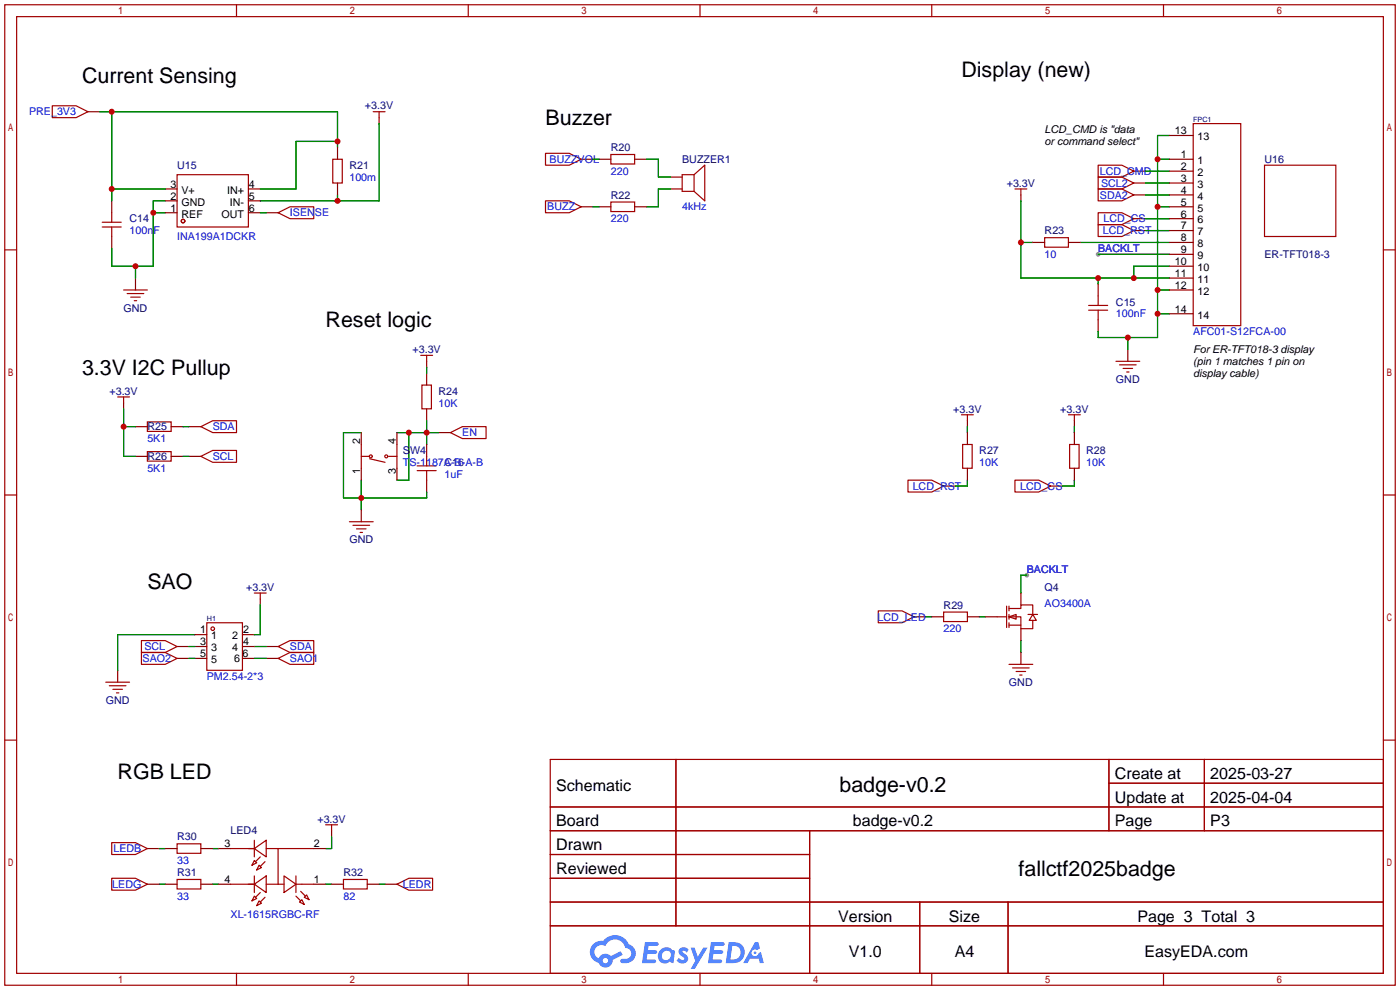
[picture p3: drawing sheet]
<svg xmlns="http://www.w3.org/2000/svg" width="299mm" height="212mm" viewBox="0 0 299 212" stroke-linecap="round" stroke-linejoin="round" font-family="sans-serif">
<g fill="#999">
<circle cx="219.5" cy="122.9" r=".51"/>
<circle cx="234.7" cy="54.4" r=".51"/>
</g>
<g fill="none" stroke="#a10000" stroke-width=".25">
<path d="M1 1h297.2v209.6h-297.2zM3.6 3.6h292.1v204.4h-292.1zM50.5 1v2.6M100.1 1v2.6M149.6 1v2.6M199.1 1v2.6M248.7 1v2.6M1 53.4h2.6M295.7 53.4h2.5M1 105.8h2.6M295.7 105.8h2.5M1 158.2h2.6"/>
<path d="M295.7 158.2h2.5M117.6 162.3h178.1v45.7h-178.1zM117.6 172.5h178.1M117.6 177.5h178.1M144.5 162.3v35.6M173 177.5v30.5M237 162.3v15.2M237 167.4h58.7M257.4 162.3v15.2M117.6 182.6h55.4M117.6 192.8h178.1M117.6 187.7h55.4"/>
<path d="M117.6 197.9h178.1M196.6 192.8v15.2M215.4 192.8v15.2M50.5 208v2.6M100.1 208v2.6M149.6 208v2.6M199.1 208v2.6M248.7 208v2.6"/>
</g>
<g fill="#5487ff">
<path d="M145.3 202.7a1.3 1.3 0 0 1 1.9 .3l-.4 .6a.54 .54 0 0 0-.9-.2l.1 .2a1.34 1.34 0 0 1 .9 1.8 1.47 1.47 0 0 1-2.3-.1l.5-.6 .8 .5a.31 .31 0 0 0 .4-.3 .31 .31 0 0 0-.3-.4 1.12 1.12 0 0 1-.7-1.8z"/>
<path d="M147.6 202.5h.9l.6 2 1.2-2h.9l-2.7 4.6h-.9l1-1.7z"/>
<path d="M137.8 201.4h1.7a1.31 1.31 0 0 1 1.2 .2 .4 .4 0 0 1-.3 .5l-1.8 .1-.1 .9h1.6a.4 .4 0 0 1 .4 .4 .4 .4 0 0 1-.5 .4h-1.6l-.2 1.2h1.4a.46 .46 0 0 1 .5 0 .46 .46 0 0 1 .1 .5l-.4 .2h-2.6z"/>
<path d="M151.9 201.4h1.7a1.32 1.32 0 0 1 1.2 .2 .39 .39 0 0 1-.3 .5l-1.8 .1-.1 .9h1.6a.4 .4 0 0 1 .4 .4 .4 .4 0 0 1-.4 .4h-1.7l-.2 1.2h1.4a.46 .46 0 0 1 .5 0 .46 .46 0 0 1 .1 .5l-.4 .2h-2.6z"/>
<path d="M161.3 201.4h.8l.3 1.3-.6 .4a.75 .75 0 0 0-1.1 .3 .75 .75 0 0 0 .5 1 .75 .75 0 0 0 .9-.7l.5-.2 .6 2.3h-.8l-.3-.9h-1.8l-.5 .9h-1z"/>
<path d="M155.7 201.4l-.6 4.4h1.5a2.27 2.27 0 0 0 2.6-2.2 2.27 2.27 0 0 0-2.7-2.2zM156.5 202.1a1.5 1.5 0 0 1 1.8 1.6 1.5 1.5 0 0 1-1.9 1.4h-.3z"/>
<path d="M141.2 203a1.6 1.6 0 0 0-.3 2.3 1.6 1.6 0 0 0 2.3 .2l.7 .3 .3-2.4-.1-.3-.5-.1a1.58 1.58 0 0 0-2.4 0zM141.8 203.5a.98 .98 0 0 1 1.6 .4 .98 .98 0 0 1-1.1 1.3 .94 .94 0 0 1-.9-.7 .94 .94 0 0 1 .4-1z"/>
<path d="M126.8 201.8a2.37 2.37 0 0 0 1.1 4 1.54 1.54 0 0 0 1.8 1 1.54 1.54 0 0 0 1.2-1.6l2.2-1.1-.5-.8-2 1a1.57 1.57 0 0 0-2.7 .5 1.5 1.5 0 0 1-.7-2.1 1.5 1.5 0 0 1 2.2-.5 2.23 2.23 0 0 1 2.3-1.4 2.23 2.23 0 0 1 2 1.8 1.16 1.16 0 0 1 1.2 1.1 1.16 1.16 0 0 1-1.1 1.2h-.7a.47 .47 0 0 0-.5 .4 .47 .47 0 0 0 .4 .5 2.17 2.17 0 0 0 2.5-.9 2.17 2.17 0 0 0-.3-2.7l-.8-.4a3.2 3.2 0 0 0-5.5-.7l-1.1 .1zM128.8 205.3a.6 .6 0 0 1 1.2 0 .6 .6 0 0 1-1.2 0z"/>
<circle cx="161.4" cy="203.6" r=".28"/>
</g>
<g fill="none" stroke="#870000" stroke-width=".25">
<path d="M18.8 23.9h2.5M72.1 31.5v2.5M72.1 39.1v2.6M81 25.1v1.3M124.2 34h2.5M128 34h2.6M135.6 34h2.6M143.3 37.8h2.5M242.3 36.6h2.6M242.3 39.1h2.6M249.9 36.6h5.1M249.9 39.1h5.1"/>
<path d="M249.9 34h5.1M249.9 29h5.1M23.9 42.9v2.6M23.9 50.5v2.6M29 59.4v2.6M35.3 45.5h2.5M35.3 42.9h2.5M35.3 40.4h2.5M53.1 45.5h2.5M53.1 42.9h2.5M53.1 40.4h2.5M56.9 45.5h2.5"/>
<path d="M124.2 44.2h2.5M128 44.2h2.6M135.6 44.2h2.6M143.3 40.4h2.5M218.2 41.7v1.2M220.7 51.8h2.6M228.3 51.8h2.6M242.3 41.7h2.6M242.3 49.3h2.6M242.3 46.7h2.6M249.9 44.2h5.1M249.9 41.7h5.1"/>
<path d="M249.9 49.3h5.1M249.9 51.8h5.1M249.9 46.7h5.1M249.9 54.4h5.1M249.9 56.9h5.1M249.9 59.4h5.1M91.2 77.2v1.3M91.2 79.8v2.5M234.7 60.7v2.5M234.7 68.3v2.6M241 74.7v2.5M249.9 62h5.1"/>
<path d="M249.9 67.1h5.1M26.4 86.1v1.3M29 91.2h2.5M29 97.5h2.5M36.6 91.2h2.5M36.6 97.5h2.5M40.4 91.2h2.5M40.4 97.5h2.5M77.2 92.5v2.5M84.8 92.5v2.5M91.2 87.4v2.5M91.2 95v2.5"/>
<path d="M93.7 92.5h2.6M206.8 89.9v1.3M206.8 92.5v2.5M229.6 89.9v1.3M229.6 92.5v2.5M77.2 100.1v2.5M77.2 109v2.5M84.8 100.1v2.5M91.2 102.6v2.6M201.7 103.9h2.5M206.8 100.1v2.5M224.5 103.9h2.6"/>
<path d="M229.6 100.1v2.5M37.8 138.2h2.6M41.7 138.2h2.5M41.7 135.6h2.5M51.8 138.2h2.6M51.8 135.6h2.6M55.6 128v1.3M56.9 138.2h2.5M195.3 131.8h2.6M199.1 131.8h2.6M206.8 131.8h2.5M210.6 131.8h2.5"/>
<path d="M218.2 126.7v2.6M218.2 134.4v2.5M218.2 139.4v2.6M25.1 143.3v2.5M37.8 140.7h2.6M41.7 140.7h2.5M51.8 140.7h2.6M56.9 140.7h2.5M70.9 177.5v1.3M31.5 181.4h2.5M31.5 189h2.5M35.3 181.4h2.5"/>
<path d="M35.3 189h2.5M42.9 181.4h2.6M42.9 189h2.6M46.7 181.4h2.6M46.7 189h2.6M67.1 181.4h2.5M67.1 189h2.5M70.9 189h2.5M78.5 189h2.5M82.3 189h2.5"/>
</g>
<g fill="none" stroke="#a10000" stroke-width=".25">
<path d="M11.2 22.6h5.1l2.5 1.3-2.5 1.2h-5.1zM37.8 37.3h15.3v11.2h-15.3zM71.1 34h2.1v5.1h-2.1zM79.8 23.9h2.5M81 23.9v1.2M116.6 32.8h5.1l2.5 1.2-2.5 1.3h-5.1zM130.6 33h5v2.1h-5zM148.3 37.3l2.3-2v7.6l-2.3-2M148.3 37.3v3.6M148.3 37.3h-2.5v3.6h2.5M234.7 35.3h5.1l2.5 1.3-2.5 1.2h-5.1zM234.7 37.8h5.1l2.5 1.3-2.5 1.3h-5.1z"/>
<path d="M255 26.4h10.2v43.2h-10.2zM270.3 35.3h15.2v15.2h-15.2zM21.8 47.5h4.1M21.8 48.5h4.1M23.9 45.5v2M23.9 48.5v2M59.4 45.5l2.6-1.3h5.1v2.5h-5.1zM116.6 42.9h5.1l2.5 1.3-2.5 1.3h-5.1zM130.6 43.2h5v2h-5zM216.9 40.4h2.6M218.2 40.4v1.3M223.3 50.8h5v2h-5z"/>
<path d="M234.7 40.4h5.1l2.5 1.3-2.5 1.2h-5.1zM234.7 48h5.1l2.5 1.3-2.5 1.2h-5.1zM234.7 45.5h5.1l2.5 1.2-2.5 1.3h-5.1zM26.4 62h5.1M27.2 62.7h3.5M27.9 63.5h2.1M28.7 64.3h.5M89.9 75.9h2.6M91.2 75.9v1.3M232.7 65.3h4M232.7 66.3h4M234.7 63.2v2.1"/>
<path d="M234.7 66.3v2M238.5 77.2h5.1M239.3 78h3.5M240 78.7h2.1M240.8 79.5h.5M25.1 84.8h2.6M26.4 84.8v1.3M31.5 90.2h5.1v2h-5.1zM31.5 96.5h5.1v2.1h-5.1zM42.9 97.5l2.6-1.2h5v2.5h-5zM42.9 91.2l2.6-1.3h5v2.6h-5zM77.2 95v5.1"/>
<path d="M77.2 97.5h1.8M79 98l3.3 .8M83.1 97.5h1.7M84.8 95v5.1M89.2 99.6h4M90.2 82.3h2v5.1h-2zM91.2 97.5v2.1M96.3 92.5l2.5-1.3h5.1v2.5h-5.1zM205.5 88.6h2.5M205.7 95h2.1v5.1h-2.1zM206.8 88.6v1.3M228.3 88.6h2.6"/>
<path d="M228.6 95h2v5.1h-2zM229.6 88.6v1.3M74.7 111.5h5.1M75.4 112.3h3.6M76.2 113h2M77 113.8h.5M89.2 100.6h4M91.2 100.6v2M194.1 102.6h5l2.6 1.3-2.6 1.3h-5zM216.9 102.6h5.1l2.5 1.3-2.5 1.3h-5.1zM30.2 136.9h5.1l2.5 1.3-2.5 1.2h-5.1zM30.2 139.4h5.1l2.5 1.3-2.5 1.3h-5.1z"/>
<path d="M44.2 133.1h7.6v10.2h-7.6zM54.4 126.7h2.5M55.6 126.7v1.3M59.4 138.2l2.6-1.3h5.1v2.5h-5.1zM187.7 130.6h5.1l2.5 1.2-2.5 1.3h-5.1zM201.7 130.8h5.1v2h-5.1zM213.1 131.8h2M215.1 129.5v4.6M215.6 131.8l1.6-.5v1zM215.6 130h2.6v-.7h2.5v2M215.6 131.8h2.6v2.6h2.5v-1.8M215.6 133.6h2.6"/>
<path d="M215.6 129.5v1.1M215.6 131.3v1M215.6 133.1v1M219.7 131.3h2M220.7 131.3l.8 1.3h-1.5zM22.6 145.8h5.1M23.4 146.6h3.5M24.1 147.3h2.1M24.9 148.1h.5M59.4 140.7l2.6-1.3h5.1v2.6h-5.1zM215.6 142h5.1M216.4 142.7h3.6"/>
<path d="M217.2 143.5h2M217.9 144.3h.5M54.4 179.6v3.5M69.6 176.3h2.5M70.9 176.3v1.2M23.9 180.1h5.1l2.5 1.3-2.5 1.2h-5.1zM23.9 187.7h5.1l2.5 1.3-2.5 1.2h-5.1zM37.8 180.3h5.1v2.1h-5.1zM37.8 188h5.1v2h-5.1zM49.3 189h5.1M49.3 181.4h5.1M54.4 189l2.5-1.8v3.6z"/>
<path d="M54.4 191.5l.5 .5-1.1 .5zM54.4 183.9l.5 .5-1.1 .5zM54.4 181.4l2.5-1.8v3.5zM54.4 187.2v3.6M55.4 192.5l.5 .5-1 .5zM55.4 184.9l.5 .5-1 .5zM55.6 190.8l-1 1M55.6 183.1l-1 1.1M56.6 191.8l-1 1M56.6 184.2l-1 1M56.9 181.4h2.5v7.6M56.9 189h3.8"/>
<path d="M59.4 181.4h7.7M60.7 187.2l2.5 1.8-2.5 1.8zM63.2 191.5l1.1 1M63.2 189h3.9M63.2 187.2v3.6M64 192.8l.5-.5 .5 1zM64.3 190.5l1 1M65.5 191.3l.5 1-1-.5zM73.4 188h5.1v2h-5.1zM84.8 189l2.6-1.3h5.1v2.5h-5.1z"/>
<circle cx="39.1" cy="47.2" r=".38"/>
<circle cx="79.2" cy="97.5" r=".32"/>
<circle cx="82.5" cy="97.5" r=".32"/>
<circle cx="45.5" cy="134.4" r=".38"/>
</g>
<g fill="none" stroke="#008700" stroke-width=".25">
<path d="M21.3 23.9h50.8v7.6M23.9 23.9v19M72.1 30.2h-8.9v10.2h-7.6M81 26.4v16.5h-25.4M126.7 34h1.3M138.2 34h2.5v3.8h2.6M244.9 36.6h5M244.9 39.1h5M247.4 34h2.5M249.9 29h-2.5v43.1h-12.7v-1.2M23.9 40.4h11.4M29 56.9v2.5"/>
<path d="M32.8 45.5h2.5M35.3 42.9h-2.5v14h-8.9v-3.8M55.6 45.5h1.3M72.1 41.7v1.2M126.7 44.2h1.3M143.3 40.4h-2.6v3.8h-2.5M218.2 51.8h2.5M218.2 42.9v16.5h31.7M230.9 51.8h19M234.7 54.4h15.2M234.7 59.4v1.3M244.9 41.7h5"/>
<path d="M244.9 49.3h5M244.9 46.7h5M247.4 44.2h2.5M249.9 56.9h-7.6v2.5M91.2 78.5v1.3M241 72.1v2.6M247.4 62h2.5M247.4 67.1h2.5M26.4 87.4v10.1h2.6M26.4 91.2h2.6M39.1 97.5h1.3M39.1 91.2h1.3"/>
<path d="M77.2 92.5h-3.8v13.9h17.8v-1.2M84.8 92.5h8.9M87.4 92.5v10.1h-2.6M91.2 89.9v5.1M206.8 91.2v1.3M229.6 91.2v1.3M77.2 102.6v6.4M206.8 102.6v1.3h-2.6M229.6 102.6v1.3h-2.5M40.4 138.2h1.3M41.7 135.6h-16.6v7.7M54.4 138.2h2.5"/>
<path d="M55.6 129.3v6.3h-1.2M197.9 131.8h1.2M209.3 131.8h1.3M218.2 136.9v2.5M219.5 122.9h-1.3v3.8M40.4 140.7h1.3M54.4 140.7h2.5M70.9 178.8v2.6h-1.3M34 189h1.3M34 181.4h1.3M45.5 189h1.2M45.5 181.4h1.2"/>
<path d="M69.6 189h1.3M81 189h1.3"/>
</g>
<g fill="#c00">
<circle cx="72.1" cy="42.9" r=".63"/>
<circle cx="32.8" cy="45.5" r=".63"/>
<circle cx="29" cy="56.9" r=".63"/>
<circle cx="91.2" cy="92.5" r=".63"/>
<circle cx="87.4" cy="92.5" r=".63"/>
<circle cx="77.2" cy="106.4" r=".63"/>
<circle cx="26.4" cy="91.2" r=".63"/>
<circle cx="72.1" cy="30.2" r=".63"/>
<circle cx="23.9" cy="23.9" r=".63"/>
<circle cx="23.9" cy="40.4" r=".63"/>
<circle cx="242.3" cy="59.4" r=".63"/>
<circle cx="234.7" cy="59.4" r=".63"/>
<circle cx="218.2" cy="51.8" r=".63"/>
<circle cx="247.4" cy="62" r=".63"/>
<circle cx="247.4" cy="44.2" r=".63"/>
<circle cx="247.4" cy="34" r=".63"/>
<circle cx="247.4" cy="67.1" r=".63"/>
<circle cx="241" cy="72.1" r=".63"/>
</g>
<g font-size="4.6">
<text x="17.5" y="17.8">Current Sensing</text>
<text x="205.5" y="16.6">Display (new)</text>
<text x="116.6" y="26.7">Buzzer</text>
<text x="69.6" y="69.9">Reset logic</text>
<text x="17.5" y="80.1">3.3V I2C Pullup</text>
<text x="31.5" y="125.8">SAO</text>
<text x="25.1" y="166.4">RGB LED</text>
<text x="179.4" y="169.3">badge-v0.2</text>
<text x="217.7" y="187.1">fallctf2025badge</text>
</g>
<g font-size="3.4">
<text x="238.3" y="166.5">Create at</text>
<text x="258.7" y="166.5">2025-03-27</text>
<text x="118.9" y="169">Schematic</text>
<text x="238.3" y="171.6">Update at</text>
<text x="258.7" y="171.6">2025-04-04</text>
<text x="118.9" y="176.6">Board</text>
<text x="182.3" y="176.6">badge-v0.2</text>
<text x="238.3" y="176.6">Page</text>
<text x="258.7" y="176.6">P3</text>
<text x="118.9" y="181.7">Drawn</text>
<text x="118.9" y="186.8">Reviewed</text>
<text x="179.1" y="197">Version</text>
<text x="202.8" y="197">Size</text>
<text x="243.1" y="197">Page 3 Total 3</text>
<text x="181.4" y="204.6">V1.0</text>
<text x="204" y="204.6">A4</text>
<text x="244.6" y="204.6">EasyEDA.com</text>
</g>
<g font-size="2.3" fill="#000080">
<text x="78" y="23.4">+3.3V</text>
<text x="130.6" y="32.3">R20</text>
<text x="145.8" y="34.8">BUZZER1</text>
<text x="270.3" y="34.8">U16</text>
<text x="37.8" y="36.1">U15</text>
<text x="74.7" y="36.1">R21</text>
<text x="215.2" y="39.9">+3.3V</text>
<text x="27.7" y="47.5">C14</text>
<text x="130.6" y="42.4">R22</text>
<text x="223.3" y="50.1">R23</text>
<text x="270.3" y="55.1">ER-TFT018-3</text>
<text x="238.5" y="65.3">C15</text>
<text x="26.4" y="66.6">GND</text>
<text x="88.2" y="75.5">+3.3V</text>
<text x="238.5" y="81.8">GND</text>
<text x="23.4" y="84.4">+3.3V</text>
<text x="93.7" y="84.4">R24</text>
<text x="203.7" y="88.2">+3.3V</text>
<text x="226.6" y="88.2">+3.3V</text>
<text x="31.5" y="92">R25</text>
<text x="31.5" y="98.3">R26</text>
<text x="86.1" y="97.1">SW4</text>
<text x="95" y="99.6">C16</text>
<text x="209.3" y="97.1">R27</text>
<text x="232.2" y="97.1">R28</text>
<text x="74.7" y="116.1">GND</text>
<text x="52.6" y="126.3">+3.3V</text>
<text x="201.7" y="130.1">R29</text>
<text x="223.3" y="126.3">Q4</text>
<text x="215.6" y="146.6">GND</text>
<text x="22.6" y="150.4">GND</text>
<text x="37.8" y="179.6">R30</text>
<text x="49.3" y="178.3">LED4</text>
<text x="67.8" y="175.8">+3.3V</text>
<text x="37.8" y="187.2">R31</text>
<text x="73.4" y="187.2">R32</text>
</g>
<g font-size="2.3" fill="#00f">
<text x="6.2" y="24.7">PRE_3V3</text>
<text x="117.5" y="34.8">BUZZVOL</text>
<text x="74.7" y="38.6">100m</text>
<text x="130.6" y="37.4">220</text>
<text x="235.1" y="37.4">LCD_CMD</text>
<text x="235.3" y="39.9">SCL2</text>
<text x="62" y="46.3">ISENSE</text>
<text x="117" y="45">BUZZ</text>
<text x="130.6" y="47.5">220</text>
<text x="145.8" y="45">4kHz</text>
<text x="235.1" y="42.4">SDA2</text>
<text x="235.8" y="47.5">LCD_CS</text>
<text x="27.7" y="50.1">100nF</text>
<text x="37.8" y="51.3">INA199A1DCKR</text>
<text x="234.7" y="53.9">BACKLT</text>
<text x="235.7" y="50.1">LCD_RST</text>
<text x="223.3" y="55.1">10</text>
<text x="238.5" y="67.8">100nF</text>
<text x="255" y="71.7">AFC01-S12FCA-00</text>
<text x="93.7" y="86.9">10K</text>
<text x="31.5" y="94.5">5K1</text>
<text x="45.5" y="92">SDA</text>
<text x="98.8" y="93.2">EN</text>
<text x="31.5" y="100.9">5K1</text>
<text x="45.5" y="98.3">SCL</text>
<text x="86.1" y="99.6">TS-1187A-B-A-B</text>
<text x="209.3" y="99.6">10K</text>
<text x="232.2" y="99.6">10K</text>
<text x="95" y="102.1">1uF</text>
<text x="195.1" y="104.7">LCD_RST</text>
<text x="218.1" y="104.7">LCD_CS</text>
<text x="219.5" y="122.5">BACKLT</text>
<text x="223.3" y="129.8">AO3400A</text>
<text x="187.6" y="132.6">LCD_LED</text>
<text x="201.7" y="135.2">220</text>
<text x="30.5" y="141.5">SAO2</text>
<text x="30.9" y="139">SCL</text>
<text x="62" y="139">SDA</text>
<text x="62" y="141.5">SAO1</text>
<text x="44.2" y="145.3">PM2.54-2*3</text>
<text x="24.2" y="182.1">LEDB</text>
<text x="37.8" y="184.7">33</text>
<text x="24" y="189.8">LEDG</text>
<text x="86.1" y="189.8">LEDR</text>
<text x="37.8" y="192.3">33</text>
<text x="49.3" y="196.1">XL-1615RGBC-RF</text>
<text x="73.4" y="192.3">82</text>
</g>
<g font-size="2.3">
<text x="223.3" y="28.5">LCD_CMD is &quot;data</text>
<text x="251.1" y="28.7">13</text>
<text x="256" y="30">13</text>
<text x="223.3" y="31">or command select&quot;</text>
<text x="252.3" y="33.8">1</text>
<text x="256" y="35.1">1</text>
<text x="36.4" y="40.1">3</text>
<text x="38.8" y="41.4">V+</text>
<text x="48.5" y="41.4">IN+</text>
<text x="53.2" y="40.1">4</text>
<text x="252.3" y="36.3">2</text>
<text x="252.3" y="38.9">3</text>
<text x="252.3" y="41.4">4</text>
<text x="256" y="37.6">2</text>
<text x="256" y="40.1">3</text>
<text x="36.4" y="45.2">1</text>
<text x="36.4" y="42.7">2</text>
<text x="38.8" y="46.5">REF</text>
<text x="38.8" y="43.9">GND</text>
<text x="47.3" y="46.5">OUT</text>
<text x="49.1" y="43.9">IN-</text>
<text x="53.2" y="42.7">5</text>
<text x="53.2" y="45.2">6</text>
<text x="252.3" y="43.9">5</text>
<text x="252.3" y="46.5">6</text>
<text x="256" y="42.7">4</text>
<text x="256" y="45.2">5</text>
<text x="256" y="47.8">6</text>
<text x="252.3" y="49">7</text>
<text x="252.3" y="51.6">8</text>
<text x="256" y="50.3">7</text>
<text x="256" y="52.8">8</text>
<text x="251.1" y="56.6">10</text>
<text x="251.1" y="59.2">11</text>
<text x="252.3" y="54.1">9</text>
<text x="256" y="55.4">9</text>
<text x="256" y="57.9">10</text>
<text x="251.1" y="61.7">12</text>
<text x="256" y="60.5">11</text>
<text x="256" y="63">12</text>
<text x="251.1" y="66.8">14</text>
<text x="256" y="68.1">14</text>
<text x="255" y="75.5">For ER-TFT018-3 display</text>
<text x="255" y="78">(pin 1 matches 1 pin on</text>
<text x="255" y="80.5">display cable)</text>
<text x="77" y="95" transform="rotate(-90 77 95)">2</text>
<text x="84.6" y="95" transform="rotate(-90 84.6 95)">4</text>
<text x="77" y="101.3" transform="rotate(-90 77 101.3)">1</text>
<text x="84.6" y="101.3" transform="rotate(-90 84.6 101.3)">3</text>
<text x="42.8" y="137.9">3</text>
<text x="42.8" y="135.4">1</text>
<text x="45.1" y="136.7">1</text>
<text x="49.6" y="136.7">2</text>
<text x="51.9" y="137.9">4</text>
<text x="51.9" y="135.4">2</text>
<text x="42.8" y="140.5">5</text>
<text x="45.1" y="141.7">5</text>
<text x="45.1" y="139.2">3</text>
<text x="49.6" y="139.2">4</text>
<text x="50" y="141.5">6</text>
<text x="51.8" y="140.5">6</text>
<text x="48" y="181.1">3</text>
<text x="67.1" y="181.1">2</text>
<text x="48" y="188.7">4</text>
<text x="67.1" y="188.7">1</text>
</g>
<g font-size="1.5" fill="#000080">
<text x="255" y="26.1">FPC1</text>
<text x="44.2" y="132.8">H1</text>
</g>
</svg>
